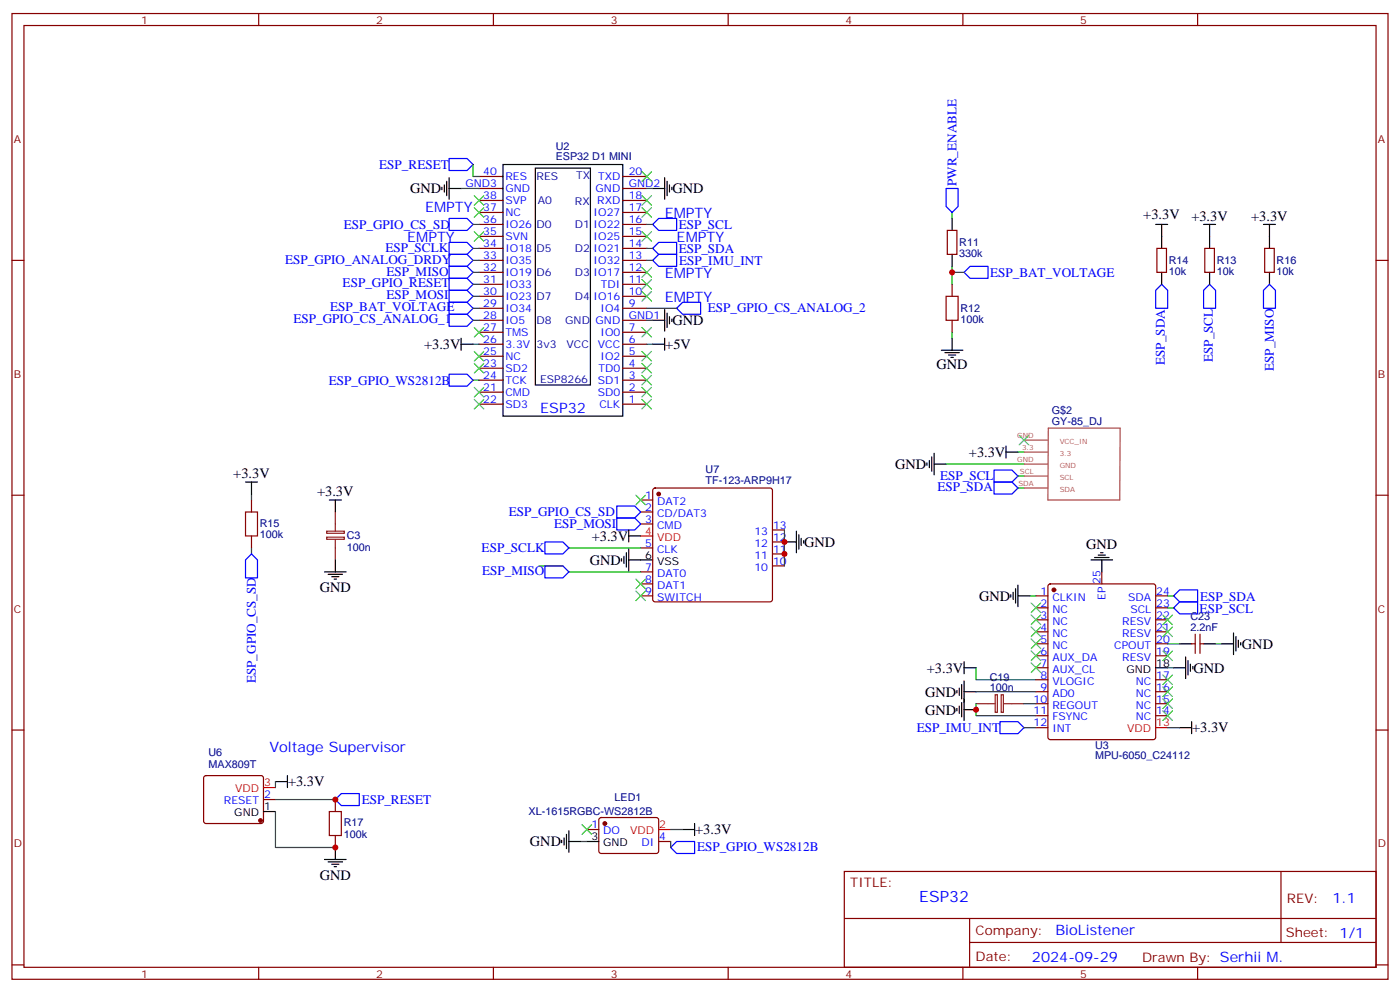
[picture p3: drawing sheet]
<svg xmlns="http://www.w3.org/2000/svg" width="412mm" height="292mm" viewBox="0 0 412 292" stroke-linecap="round" stroke-linejoin="round" font-family="sans-serif">
<g fill="none" stroke="#870000" stroke-width=".35">
<path d="M3.5 4h405.4v284.3h-405.4zM7.1 7.5h398.2v277.3h-398.2zM76.2 4v3.5M145.3 4v3.5M214.5 4v3.5M283.6 4v3.5M352.8 4v3.5M141.1 55.5h7.1M141.1 52h7.1M141.1 59h7.1M183.4 55.5h7.1M183.4 52h7.1"/>
<path d="M183.4 59h7.1M3.5 76.7h3.6M141.1 76.7h7.1M141.1 62.5h7.1M141.1 69.6h7.1M141.1 66.1h7.1M141.1 73.1h7.1M183.4 76.7h7.1M183.4 62.5h7.1M183.4 69.6h7.1M183.4 66.1h7.1M183.4 73.1h7.1"/>
<path d="M279 67.8h2.9v7.1h-2.9zM340.8 73.1h2.8v7.1h-2.8zM354.9 73.1h2.8v7.1h-2.8zM372.5 73.1h2.9v7.1h-2.9zM405.3 76.7h3.6M141.1 83.7h7.1M141.1 80.2h7.1M141.1 90.8h7.1M141.1 87.2h7.1M141.1 97.8h7.1M141.1 94.3h7.1M183.4 83.7h7.1"/>
<path d="M183.4 80.2h7.1M183.4 90.8h7.1M183.4 87.2h7.1M183.4 97.8h7.1M183.4 94.3h7.1M280.5 83.7v3.5M280.5 94.3v3.5M141.1 104.9h7.1M141.1 101.4h7.1M141.1 108.4h7.1M141.1 111.9h7.1M141.1 115.5h7.1"/>
<path d="M141.1 119h7.1M183.4 104.9h7.1M183.4 101.4h7.1M183.4 108.4h7.1M183.4 111.9h7.1M183.4 115.5h7.1M183.4 119h7.1M3.5 145.8h3.6M74.1 147.2v3.5M74.1 157.8v3.5M188.7 154.3h3.6M188.7 150.7h3.6"/>
<path d="M188.7 147.2h3.6M192.5 143.9l.5-.2h33.8l.5 .2 .2 .5v32.1l-.2 .5-.5 .2h-33.8l-.5-.2-.2-.5v-32.1zM227.5 156h3.6M227.5 159.6h3.6M405.3 145.8h3.6M188.7 175.4h3.6M188.7 171.9h3.6M188.7 168.4h3.6M188.7 161.3h3.6M227.5 163.1h3.6M227.5 166.6h3.6M305.2 175.4h3.5"/>
<path d="M305.2 179h3.5M308.9 172.1l.5-.2h30.3l.5 .2 .2 .5v44.5l-.2 .5-.5 .2h-30.3l-.5-.3-.2-.4v-44.5zM324.6 168.4v3.5M340.4 175.4h3.6M340.4 179h3.6M305.2 182.5h3.5M305.2 186h3.5M305.2 189.5h3.5M305.2 193.1h3.5M305.2 196.6h3.5M340.4 182.5h3.6M340.4 186h3.6"/>
<path d="M340.4 189.5h3.6M340.4 193.1h3.6M351 189.5h1.1M352.1 186.7v5.7M353.5 189.5h1M353.5 186.7v5.7M3.5 214.9h3.6M305.2 200.1h3.5M305.2 203.7h3.5M305.2 207.2h3.5M305.2 210.7h3.5M305.2 214.2h3.5"/>
<path d="M340.4 200.1h3.6M340.4 203.7h3.6M340.4 207.2h3.6M340.4 210.7h3.6M405.3 214.9h3.6M60.2 228.6l.5-.2h16.2l.5 .2 .2 .5v12.7l-.2 .5-.5 .2h-16.2l-.5-.3-.2-.4v-12.7zM77.6 235.4h3.5M98.8 235.4v3.5M98.8 246v3.5M172.9 244.2h3.5M176.6 240.9l.5-.2 16.5 .1 .4 .6v9.5l-.7 .4-16.5-.1-.4-.6v-9.2zM194 247.8h3.6"/>
<path d="M248.7 256.6h156.6v28.2h-156.6zM377.3 256.6v20.9M248.7 270.4h156.5M285.6 277.5h119.6M285.6 270.4v14.1M3.5 284.1h3.6M76.2 284.8v3.5M145.3 284.8v3.5M214.5 284.8v3.5M283.6 284.8v3.5M352.8 284.8v3.5M405.3 284.1h3.6"/>
</g>
<g fill="none" stroke="#000" stroke-width=".35">
<path d="M130.2 55.1v.7M130.9 54.4v2.2M131.6 53.4v4.2M132.3 55.5h3.5M132.3 52.3v6.4M148.2 48.4h35.2v74.1h-35.2zM157.7 49.5h16.2v63.8h-16.2zM192.3 55.5h3.5M195.8 52.3v6.4M196.5 53.4v4.2M197.2 54.4v2.2M197.9 55.1v.7"/>
<path d="M280.5 64.3v3.5M280.5 74.9v3.5M340.4 66.1h3.6M342.2 66.1v7M354.5 66.1h3.6M356.3 66.1v7M372.2 66.1h3.5M373.9 66.1v7M135.8 99.6v3.5M192.3 94.3h3.5M195.8 91.1v6.4M195.8 99.6v3.5"/>
<path d="M196.5 92.2v4.2M197.2 93.2v2.2M197.9 93.9v.8M280.5 99.6v3.5M342.2 80.2v3.5M356.3 80.2v3.5M373.9 80.2v3.5M135.8 101.4h3.5M192.3 101.4h3.5M277.3 103.1h6.3M278.3 103.8h4.3M279.4 104.5h2.1"/>
<path d="M280.1 105.2h.7M273 136.3v.7M273.8 135.6v2.1M274.5 134.5v4.2M275.2 136.6h3.5M275.2 133.5v6.3M296.3 133.1h3.6M296.3 131.3v3.6M72.3 141.9h3.5M74.1 141.9v3.6M97 147.2h3.5M98.8 147.2v3.5"/>
<path d="M185.2 157.8h3.5M185.2 156v3.6M231.1 159.6h3.5M234.6 156.4v6.3M235.3 157.4v4.3M236 158.5v2.1M236.7 159.2v.7M95.6 168.4h6.4M96.7 169.1h4.2M97.7 169.8h2.1M98.4 170.5h.7M98.8 164.9v3.5"/>
<path d="M183.1 164.5v.7M183.8 163.8v2.1M184.5 162.7v4.3M185.2 164.9h7.1M185.2 161.7v6.3M297.7 175.1v.7M298.4 174.4v2.1M299.2 173.3v4.3M299.9 175.4h3.5M299.9 172.3v6.3M321.4 164.9h6.3M322.4 164.1h4.3"/>
<path d="M323.5 163.4h2.1M324.2 162.7h.7M324.6 164.9v3.5M284 196.6h3.5M284 194.8v3.6M340.4 196.6h3.6M345.7 196.6h3.5M347.5 189.5h3.5M349.2 193.4v6.4M350 194.5v4.2M350.7 195.5v2.2M351.4 196.3v.7"/>
<path d="M354.5 189.5h3.6M359.8 189.5h3.6M363.4 186.4v6.3M364.1 187.4v4.3M364.8 188.5v2.1M365.5 189.2v.7M281.9 203.3v.7M281.9 208.6v.7M282.6 202.6v2.1M282.6 207.9v2.1M283.3 201.5v4.3M283.3 206.8v4.3"/>
<path d="M284 200.5v11.6M284 203.7h3.5M284 209h3.5M347.5 214.2h3.5M351 212.5v3.5M77.6 238.9h3.5M81.1 230.1h3.6M84.7 228.4v3.5M95.6 253h6.4M96.7 253.8h4.2M97.7 254.5h2.1M98.4 255.2h.7"/>
<path d="M98.8 249.5v3.5M165.5 247.4v.7M166.2 246.7v2.1M166.9 245.6v4.3M167.6 247.8h3.5M167.6 244.6v6.3M172.9 247.8h3.5M201.1 244.2h3.5M204.6 242.5v3.5"/>
</g>
<path d="M301.6 129.6h7M301.6 133.1h7M301.6 136.6h7M308.8 126h21.2l-.2 21.2h-21.1zM301.6 140.2h7M301.6 143.7h7" fill="none" stroke="#a64a4a" stroke-width=".35"/>
<path d="M278.7 87.2h3.5v7.1h-3.5zM72.3 150.7h3.5v7.1h-3.5zM97 238.9h3.5v7.1h-3.5z" fill="none" stroke="#a10000" stroke-width=".35"/>
<g fill="none" stroke="#008700" stroke-width=".35">
<path d="M135.8 55.5h5.3M139.3 48.4v3.6h1.8M190.5 55.5h1.8M139.3 66.1h1.8M139.3 73.1h1.8M139.3 76.7h1.8M190.5 66.1h1.8M190.5 73.1h1.8M190.5 76.7h1.8M280.5 62.5v1.8M280.5 78.4v5.3M139.3 80.2h1.8"/>
<path d="M139.3 87.2h1.8M139.3 94.3h1.8M139.3 90.8h1.8M139.3 83.7h1.8M190.5 94.3h1.8M190.5 90.8h8.8M280.5 97.8v1.8M280.5 80.2h3.5M139.3 101.4h1.8M139.3 111.9h1.8M190.5 101.4h1.8M278.7 136.6h22.9"/>
<path d="M299.9 133.1h1.7M74.1 145.5v1.7M231.1 156v10.6M299.9 143.7h1.7M299.9 140.2h1.7M74.1 161.3v1.8M158.7 166.6h7.1M167.6 168.4h21.1M167.6 161.3h21.1M303.4 175.4h1.8M344 175.4h1.7M344 179h1.7"/>
<path d="M287.5 196.6v3.5h17.7M344 196.6h1.7M344 189.5h3.5M358.1 189.5h1.7M287.5 207.2v3.5h17.7M287.5 203.7h17.7M301.6 214.2h3.6M301.6 207.2h3.6M344 214.2h3.5M81.1 238.9v10.6h17.7M81.1 230.1v1.8M81.1 235.4h17.7"/>
<path d="M171.1 247.8h1.8M197.6 247.8v1.7M197.6 244.2h3.5"/>
</g>
<g fill="none" stroke="#00f" stroke-width=".35">
<path d="M132.3 46.7h5.3l1.7 1.7-1.7 1.8h-5.3zM278.7 55.5h3.5v5.3l-1.7 1.7-1.8-1.7zM132.3 74.9h5.3l1.7 1.8-1.7 1.7h-5.3zM132.3 71.4h5.3l1.7 1.7-1.7 1.8h-5.3zM132.3 78.4h5.3l1.7 1.8-1.7 1.8h-5.3zM132.3 64.3h5.3l1.7 1.8-1.7 1.7h-5.3zM192.3 66.1l1.7-1.8h5.3v3.5h-5.3zM192.3 73.1l1.7-1.7h5.3v3.5h-5.3zM192.3 76.7l1.7-1.8h5.3v3.5h-5.3zM132.3 85.5h5.3l1.7 1.7-1.7 1.8h-5.3zM132.3 92.5h5.3l1.7 1.8-1.7 1.8h-5.3zM132.3 82h5.3l1.7 1.7-1.7 1.8h-5.3z"/>
<path d="M132.3 89h5.3l1.7 1.8-1.7 1.7h-5.3zM199.3 90.8l1.8-1.8h5.3v3.5h-5.3zM284 80.2l1.8-1.8h5.2v3.6h-5.2zM342.2 83.7l1.8 1.8v5.3h-3.6v-5.3zM356.3 83.7l1.8 1.8v5.3h-3.6v-5.3zM373.9 83.7l1.8 1.8v5.3h-3.5v-5.3zM132.3 110.2h5.3l1.7 1.7-1.7 1.8h-5.3zM292.8 138.4h5.3l1.8 1.8-1.8 1.7h-5.3zM160.5 159.6h5.3l1.8 1.7-1.8 1.8h-5.3zM181.7 152.5h5.3l1.7 1.8-1.7 1.7h-5.3zM181.7 149h5.3l1.7 1.7-1.7 1.8h-5.3zM292.8 141.9h5.3l1.8 1.8-1.8 1.8h-5.3z"/>
<path d="M74.1 163.1l1.7 1.8v5.2h-3.5v-5.2zM160.5 166.6h5.3l1.8 1.8-1.8 1.7h-5.3zM345.7 179l1.8-1.8h5.3v3.5h-5.3zM345.7 175.4l1.8-1.7h5.3v3.5h-5.3zM294.6 212.5h5.3l1.7 1.7-1.7 1.8h-5.3zM98.8 235.4l1.7-1.8h5.3v3.6h-5.3zM199.3 247.8h5.3v3.5h-5.3l-1.7-1.8z"/>
</g>
<g fill="none" stroke="#3c3" stroke-width=".35">
<path d="M139.7 57.6l2.8 2.8M142.5 57.6l-2.8 2.8M189.1 50.6l2.8 2.8M189.1 57.6l2.8 2.8M191.9 50.6l-2.8 2.8M191.9 57.6l-2.8 2.8M139.7 61.1l2.8 2.9M139.7 68.2l2.8 2.8M142.5 61.1l-2.8 2.9M142.5 68.2l-2.8 2.8M189.1 78.8l2.8 2.8M189.1 61.1l2.8 2.9"/>
<path d="M189.1 68.2l2.8 2.8M191.9 68.2l-2.8 2.8M191.9 78.8l-2.8 2.8M191.9 61.1l-2.8 2.9M139.7 96.4l2.8 2.8M142.5 96.4l-2.8 2.8M189.1 82.3l2.8 2.8M189.1 96.4l2.8 2.8M189.1 85.8l2.8 2.9M191.9 82.3l-2.8 2.8M191.9 96.4l-2.8 2.8M191.9 85.8l-2.8 2.9"/>
<path d="M139.7 114.1l2.8 2.8M139.7 103.5l2.8 2.8M139.7 107l2.8 2.8M139.7 117.6l2.8 2.8M142.5 114.1l-2.8 2.8M142.5 103.5l-2.8 2.8M142.5 107l-2.8 2.8M142.5 117.6l-2.8 2.8M189.1 114.1l2.8 2.8M189.1 110.5l2.8 2.8M189.1 117.6l2.8 2.8M189.1 107l2.8 2.8"/>
<path d="M189.1 103.5l2.8 2.8M191.9 114.1l-2.8 2.8M191.9 110.5l-2.8 2.8M191.9 117.6l-2.8 2.8M191.9 107l-2.8 2.8M191.9 103.5l-2.8 2.8M300.2 128.2l2.8 2.8M303 128.2l-2.8 2.8M187.3 145.8l2.8 2.8M190.1 145.8l-2.8 2.8M187.3 174l2.8 2.8M187.3 170.5l2.8 2.8"/>
<path d="M190.1 174l-2.8 2.8M190.1 170.5l-2.8 2.8M303.7 177.6l2.9 2.8M306.6 177.6l-2.9 2.8M303.7 181.1l2.9 2.8M303.7 184.6l2.9 2.8M303.7 188.1l2.9 2.9M303.7 191.7l2.9 2.8M303.7 195.2l2.9 2.8M306.6 181.1l-2.9 2.8M306.6 184.6l-2.9 2.8M306.6 188.1l-2.9 2.9"/>
<path d="M306.6 191.7l-2.9 2.8M306.6 195.2l-2.9 2.8M342.5 198.7l2.9 2.8M342.5 181.1l2.9 2.8M342.5 184.6l2.9 2.8M342.5 191.7l2.9 2.8M345.4 198.7l-2.9 2.8M345.4 181.1l-2.9 2.8M345.4 184.6l-2.9 2.8M345.4 191.7l-2.9 2.8M342.5 202.2l2.9 2.9M342.5 205.8l2.9 2.8"/>
<path d="M342.5 209.3l2.9 2.8M345.4 202.2l-2.9 2.9M345.4 205.8l-2.9 2.8M345.4 209.3l-2.9 2.8M171.4 242.8l2.9 2.8M174.3 242.8l-2.9 2.8"/>
</g>
<path d="M96.2 158.2h5.2v.6h-5.2zM96.2 156.4h5.2v.6h-5.2zM98.8 150.7v5.7M98.8 158.9v6M287.5 207.2h5.7M293.2 204.5h.6v5.2h-.6zM294.9 204.5h.7v5.2h-.7zM295.6 207.2h6" fill="none" stroke="#8c2424" stroke-width=".35"/>
<g fill="#870000" stroke="#870000" stroke-width=".35">
<circle cx="178.2" cy="242.5" r=".53"/>
<circle cx="194" cy="145.5" r=".53"/>
<circle cx="310.4" cy="173.7" r=".53"/>
<circle cx="76.7" cy="241.6" r=".53"/>
</g>
<path d="M188.7 157.8h3.6M340.4 214.2h3.6M77.6 231.9h3.5M194 244.2h3.6" fill="none" stroke="#f00" stroke-width=".35"/>
<g fill="#c00">
<circle cx="280.5" cy="80.2" r=".88"/>
<circle cx="231.1" cy="163.1" r=".88"/>
<circle cx="231.1" cy="159.6" r=".88"/>
<circle cx="287.5" cy="209" r=".88"/>
<circle cx="98.8" cy="249.5" r=".88"/>
<circle cx="98.8" cy="235.4" r=".88"/>
</g>
<text font-size="4.6" fill="#00f" x="270.8" y="265.6">ESP32</text>
<g font-size="4.2">
<text x="120.8" y="56.9">GND</text>
<text x="198.1" y="56.8">GND</text>
<text x="336.8" y="64.6">+3.3V</text>
<text x="350.9" y="64.9">+3.3V</text>
<text x="368.6" y="64.9">+3.3V</text>
<text x="198.1" y="95.6">GND</text>
<text x="124.9" y="102.8">+3.3V</text>
<text x="196" y="102.7">+5V</text>
<text x="275.9" y="108.8">GND</text>
<text x="285.4" y="134.5">+3.3V</text>
<text x="68.7" y="140.8">+3.3V</text>
<text x="263.7" y="138">GND</text>
<text x="93.4" y="146.1">+3.3V</text>
<text x="174.3" y="159.2">+3.3V</text>
<text x="236.9" y="161">GND</text>
<text x="320" y="161.7">GND</text>
<text x="173.7" y="166.2">GND</text>
<text x="94.2" y="174.4">GND</text>
<text x="288.4" y="176.9">GND</text>
<text x="365.8" y="191">GND</text>
<text x="273" y="198">+3.3V</text>
<text x="351.5" y="198">GND</text>
<text x="272.5" y="205.1">GND</text>
<text x="272.5" y="210.4">GND</text>
<text x="351.2" y="215.5">+3.3V</text>
<text x="84.8" y="231.5">+3.3V</text>
<text x="204.8" y="245.5">+3.3V</text>
<text x="156.1" y="249.1">GND</text>
<text x="94.2" y="259.1">GND</text>
</g>
<g font-size="4.2" fill="#00f">
<text x="125.2" y="62.5">EMPTY</text>
<text x="195.8" y="64.3">EMPTY</text>
<text x="119.9" y="71.4">EMPTY</text>
<text x="199.3" y="71.4">EMPTY</text>
<text x="195.8" y="82">EMPTY</text>
<text x="195.8" y="89">EMPTY</text>
<text x="159.1" y="121.5">ESP32</text>
<text x="79.4" y="221.3">Voltage Supervisor</text>
<text x="392.5" y="265.8">1.1</text>
<text x="310.9" y="275.4">BioListener</text>
<text x="304" y="283.2">2024-09-29</text>
</g>
<g font-size="3.9" fill="#00f">
<text x="111.7" y="49.7">ESP_RESET</text>
<text x="281.7" y="54.8" transform="rotate(-90 281.7 54.8)">PWR_ENABLE</text>
<text x="101.3" y="67.3">ESP_GPIO_CS_SD</text>
<text x="199.9" y="67.3">ESP_SCL</text>
<text x="84" y="77.7">ESP_GPIO_ANALOG_DRDY</text>
<text x="113.5" y="74.1">ESP_SCLK</text>
<text x="199.9" y="74.4">ESP_SDA</text>
<text x="200" y="77.9">ESP_IMU_INT</text>
<text x="113.8" y="81.1">ESP_MISO</text>
<text x="291.6" y="81.5">ESP_BAT_VOLTAGE</text>
<text x="100.9" y="84.6">ESP_GPIO_RESET</text>
<text x="113.8" y="88.2">ESP_MOSI</text>
<text x="86.4" y="95.2">ESP_GPIO_CS_ANALOG_1</text>
<text x="97.2" y="91.7">ESP_BAT_VOLTAGE</text>
<text x="208.5" y="92">ESP_GPIO_CS_ANALOG_2</text>
<text x="343.1" y="107.5" transform="rotate(-90 343.1 107.5)">ESP_SDA</text>
<text x="357.2" y="106.6" transform="rotate(-90 357.2 106.6)">ESP_SCL</text>
<text x="96.9" y="113.3">ESP_GPIO_WS2812B</text>
<text x="375.2" y="109.2" transform="rotate(-90 375.2 109.2)">ESP_MISO</text>
<text x="276.9" y="141.3">ESP_SCL</text>
<text x="276.1" y="144.6">ESP_SDA</text>
<text x="149.9" y="152">ESP_GPIO_CS_SD</text>
<text x="163.2" y="155.4">ESP_MOSI</text>
<text x="141.9" y="162.5">ESP_SCLK</text>
<text x="142" y="169.3">ESP_MISO</text>
<text x="353.5" y="177.1">ESP_SDA</text>
<text x="353.4" y="180.4">ESP_SCL</text>
<text x="75.3" y="201.2" transform="rotate(-90 75.3 201.2)">ESP_GPIO_CS_SD</text>
<text x="270" y="215.5">ESP_IMU_INT</text>
<text x="106.5" y="236.7">ESP_RESET</text>
<text x="205.3" y="250.6">ESP_GPIO_WS2812B</text>
</g>
<g font-size="3.9" fill="#800">
<text x="250.5" y="261.2">TITLE:</text>
<text x="379.1" y="265.8">REV:</text>
<text x="287.4" y="275.4">Company:</text>
<text x="378.7" y="276">Sheet: 1/1</text>
<text x="287.4" y="283">Date:</text>
<text x="336.4" y="283.1">Drawn By: Serhii M.</text>
</g>
<g font-size="3.2" fill="#800">
<text x="41.6" y="7">1</text>
<text x="110.8" y="7">2</text>
<text x="179.9" y="7">3</text>
<text x="249.1" y="7">4</text>
<text x="318.2" y="7">5</text>
<text x="4.1" y="42.1">A</text>
<text x="405.9" y="42.1">A</text>
<text x="4.1" y="111.2">B</text>
<text x="405.9" y="111.2">B</text>
<text x="4.1" y="180.4">C</text>
<text x="405.9" y="180.4">C</text>
<text x="4.1" y="249.5">D</text>
<text x="405.9" y="249.5">D</text>
<text x="41.6" y="287.8">1</text>
<text x="110.8" y="287.8">2</text>
<text x="179.9" y="287.8">3</text>
<text x="249.1" y="287.8">4</text>
<text x="318.2" y="287.8">5</text>
</g>
<g font-size="3.2" fill="#000080">
<text x="163.7" y="47.2">ESP32 D1 MINI</text>
<text x="163.7" y="44">U2</text>
<text x="282.6" y="75.6">330k</text>
<text x="282.6" y="72.5">R11</text>
<text x="344.3" y="77.6">R14</text>
<text x="358.4" y="77.6">R13</text>
<text x="376.1" y="77.6">R16</text>
<text x="344.3" y="80.9">10k</text>
<text x="358.4" y="80.9">10k</text>
<text x="376.1" y="80.9">10k</text>
<text x="282.9" y="95.1">100k</text>
<text x="282.9" y="92">R12</text>
<text x="309.9" y="125">GY-85_DJ</text>
<text x="309.9" y="121.8">G$2</text>
<text x="207.9" y="142.6">TF-123-ARP9H17</text>
<text x="207.9" y="139.4">U7</text>
<text x="76.6" y="155.1">R15</text>
<text x="76.6" y="158.5">100k</text>
<text x="102.1" y="158.8">C3</text>
<text x="102.1" y="162.1">100n</text>
<text x="350.7" y="185.7">2.2nF</text>
<text x="350.7" y="182.5">C23</text>
<text x="291.5" y="203.5">100n</text>
<text x="291.5" y="200.4">C19</text>
<text x="322.6" y="220.7">U3</text>
<text x="61.4" y="222.5">U6</text>
<text x="61.4" y="226">MAX809T</text>
<text x="322.6" y="223.6">MPU-6050_C24112</text>
<text x="181.1" y="235.9">LED1</text>
<text x="101.2" y="243.3">R17</text>
<text x="155.7" y="240.1">XL-1615RGBC-WS2812B</text>
<text x="101.2" y="246.7">100k</text>
</g>
<g font-size="3.2" fill="#00f">
<text x="142.4" y="51.6">40</text>
<text x="148.9" y="53">RES</text>
<text x="176.2" y="53">TXD</text>
<text x="185.2" y="51.6">20</text>
<text x="137.1" y="55.1">GND3</text>
<text x="142.4" y="58.7">38</text>
<text x="148.9" y="56.6">GND</text>
<text x="175.5" y="56.6">GND</text>
<text x="185.2" y="55.1">GND2</text>
<text x="185.2" y="58.7">18</text>
<text x="142.4" y="62.2">37</text>
<text x="142.4" y="65.7">36</text>
<text x="148.9" y="63.6">NC</text>
<text x="148.9" y="60.1">SVP</text>
<text x="174.9" y="63.6">IO27</text>
<text x="175.9" y="60.1">RXD</text>
<text x="185.2" y="62.2">17</text>
<text x="185.2" y="65.7">16</text>
<text x="142.4" y="69.3">35</text>
<text x="148.9" y="70.7">SVN</text>
<text x="148.9" y="67.1">IO26</text>
<text x="174.9" y="67.1">IO22</text>
<text x="174.9" y="70.7">IO25</text>
<text x="185.2" y="69.3">15</text>
<text x="142.4" y="76.3">33</text>
<text x="142.4" y="72.8">34</text>
<text x="148.9" y="77.7">IO35</text>
<text x="148.9" y="74.2">IO18</text>
<text x="174.9" y="74.2">IO21</text>
<text x="174.9" y="77.7">IO32</text>
<text x="185.2" y="72.8">14</text>
<text x="185.2" y="76.3">13</text>
<text x="142.4" y="83.4">31</text>
<text x="142.4" y="79.8">32</text>
<text x="148.9" y="81.2">IO19</text>
<text x="174.9" y="81.2">IO17</text>
<text x="185.2" y="79.8">12</text>
<text x="185.2" y="83.4">11</text>
<text x="142.4" y="86.9">30</text>
<text x="148.9" y="84.8">IO33</text>
<text x="148.9" y="88.3">IO23</text>
<text x="174.9" y="88.3">IO16</text>
<text x="177" y="84.8">TDI</text>
<text x="185.2" y="86.9">10</text>
<text x="142.4" y="90.4">29</text>
<text x="142.4" y="93.9">28</text>
<text x="148.9" y="91.8">IO34</text>
<text x="148.9" y="95.4">IO5</text>
<text x="175.5" y="95.4">GND</text>
<text x="176.9" y="91.8">IO4</text>
<text x="185.2" y="90.4">9</text>
<text x="185.2" y="93.9">GND1</text>
<text x="142.4" y="97.5">27</text>
<text x="142.4" y="101">26</text>
<text x="148.9" y="98.9">TMS</text>
<text x="176.9" y="98.9">IO0</text>
<text x="185.2" y="97.5">7</text>
<text x="185.2" y="101">6</text>
<text x="142.4" y="104.5">25</text>
<text x="148.9" y="105.9">NC</text>
<text x="148.9" y="102.4">3.3V</text>
<text x="176.1" y="102.4">VCC</text>
<text x="176.9" y="105.9">IO2</text>
<text x="185.2" y="104.5">5</text>
<text x="142.4" y="108.1">23</text>
<text x="142.4" y="111.6">24</text>
<text x="148.9" y="109.5">SD2</text>
<text x="148.9" y="113">TCK</text>
<text x="176.1" y="113">SD1</text>
<text x="176.3" y="109.5">TD0</text>
<text x="185.2" y="108.1">4</text>
<text x="185.2" y="111.6">3</text>
<text x="142.4" y="115.1">21</text>
<text x="142.4" y="118.6">22</text>
<text x="148.9" y="116.5">CMD</text>
<text x="176.1" y="116.5">SD0</text>
<text x="185.2" y="115.1">2</text>
<text x="185.2" y="118.6">1</text>
<text x="148.9" y="120.1">SD3</text>
<text x="176.6" y="120.1">CLK</text>
<text x="190.1" y="146.9">1</text>
<text x="193.6" y="148.6">DAT2</text>
<text x="190.1" y="153.9">3</text>
<text x="190.1" y="150.4">2</text>
<text x="193.6" y="155.7">CMD</text>
<text x="193.6" y="152.2">CD/DAT3</text>
<text x="227.7" y="155.7">13</text>
<text x="190.1" y="161">5</text>
<text x="222.2" y="157.4">13</text>
<text x="222.2" y="161">12</text>
<text x="227.7" y="159.2">12</text>
<text x="193.6" y="162.7">CLK</text>
<text x="222.2" y="164.5">11</text>
<text x="227.7" y="162.7">11</text>
<text x="227.7" y="166.3">10</text>
<text x="190.1" y="171.6">8</text>
<text x="190.1" y="168">7</text>
<text x="193.6" y="173.3">DAT1</text>
<text x="193.6" y="169.8">DAT0</text>
<text x="222.2" y="168">10</text>
<text x="324.2" y="171.9" transform="rotate(-90 324.2 171.9)">25</text>
<text x="190.1" y="175.1">9</text>
<text x="193.6" y="176.8">SWITCH</text>
<text x="306.5" y="175.1">1</text>
<text x="306.5" y="178.6">2</text>
<text x="310" y="176.8">CLKIN</text>
<text x="325.6" y="176.5" transform="rotate(-90 325.6 176.5)">EP</text>
<text x="332.3" y="176.8">SDA</text>
<text x="340.6" y="178.6">23</text>
<text x="340.6" y="175.1">24</text>
<text x="306.5" y="182.1">3</text>
<text x="306.5" y="185.7">4</text>
<text x="310" y="180.4">NC</text>
<text x="310" y="183.9">NC</text>
<text x="330.6" y="183.9">RESV</text>
<text x="333" y="180.4">SCL</text>
<text x="340.6" y="185.7">21</text>
<text x="340.6" y="182.1">22</text>
<text x="306.5" y="189.2">5</text>
<text x="310" y="187.4">NC</text>
<text x="310" y="191">NC</text>
<text x="328.2" y="191">CPOUT</text>
<text x="330.6" y="187.4">RESV</text>
<text x="340.6" y="189.2">20</text>
<text x="306.5" y="192.7">6</text>
<text x="306.5" y="196.3">7</text>
<text x="310" y="194.5">AUX_DA</text>
<text x="330.6" y="194.5">RESV</text>
<text x="340.6" y="192.7">19</text>
<text x="306.5" y="199.8">8</text>
<text x="306.5" y="203.3">9</text>
<text x="310" y="198">AUX_CL</text>
<text x="310" y="201.5">VLOGIC</text>
<text x="334.5" y="201.5">NC</text>
<text x="340.6" y="203.3">16</text>
<text x="340.6" y="199.8">17</text>
<text x="304.5" y="206.8">10</text>
<text x="310" y="205.1">AD0</text>
<text x="310" y="208.6">REGOUT</text>
<text x="334.5" y="208.6">NC</text>
<text x="334.5" y="205.1">NC</text>
<text x="340.6" y="206.8">15</text>
<text x="304.5" y="210.4">11</text>
<text x="304.5" y="213.9">12</text>
<text x="310" y="212.1">FSYNC</text>
<text x="310" y="215.7">INT</text>
<text x="334.5" y="212.1">NC</text>
<text x="340.6" y="210.4">14</text>
<text x="66" y="236.8">RESET</text>
<text x="77.8" y="235.1">2</text>
<text x="174.2" y="243.9">1</text>
<text x="177.7" y="245.6">DO</text>
<text x="188.9" y="249.2">DI</text>
<text x="194.2" y="247.4">4</text>
</g>
<g font-size="3.2" fill="#009">
<text x="158" y="53">RES</text>
<text x="169.7" y="52.7">TX</text>
<text x="158.4" y="60.1">A0</text>
<text x="169.3" y="60.4">RX</text>
<text x="158" y="67.1">D0</text>
<text x="169.3" y="67.1">D1</text>
<text x="158" y="74.2">D5</text>
<text x="169.3" y="74.2">D2</text>
<text x="158" y="81.2">D6</text>
<text x="169.3" y="81.2">D3</text>
<text x="158" y="88.3">D7</text>
<text x="169.3" y="88.3">D4</text>
<text x="158" y="95.4">D8</text>
<text x="166.5" y="95.4">GND</text>
<text x="158" y="102.4">3v3</text>
<text x="166.9" y="102.4">VCC</text>
<text x="159.1" y="112.6">ESP8266</text>
</g>
<g font-size="3.2" fill="#f00">
<text x="190.1" y="157.4">4</text>
<text x="193.6" y="159.2">VDD</text>
<text x="332.1" y="215.7">VDD</text>
<text x="340.6" y="213.9">13</text>
<text x="69.2" y="233.3">VDD</text>
<text x="77.8" y="231.5">3</text>
<text x="185.7" y="245.6">VDD</text>
<text x="194.2" y="243.9">2</text>
</g>
<g font-size="3.2">
<text x="190.1" y="164.5">6</text>
<text x="193.6" y="166.3">VSS</text>
<text x="340.6" y="196.3">18</text>
<text x="331.8" y="198">GND</text>
<text x="77.8" y="238.6">1</text>
<text x="69" y="240.3">GND</text>
<text x="174.2" y="247.4">3</text>
<text x="177.7" y="249.2">GND</text>
</g>
<g font-size="2.1" fill="#a54b4b">
<text x="299.7" y="128.9">GND</text>
<text x="312.2" y="130.6">VCC_IN</text>
<text x="299.7" y="135.9">GND</text>
<text x="301.1" y="132.4">3.3</text>
<text x="312.2" y="134.1">3.3</text>
<text x="312.2" y="137.7">GND</text>
<text x="300" y="143">SDA</text>
<text x="300.4" y="139.5">SCL</text>
<text x="312.2" y="141.2">SCL</text>
<text x="312.2" y="144.7">SDA</text>
</g>
</svg>
